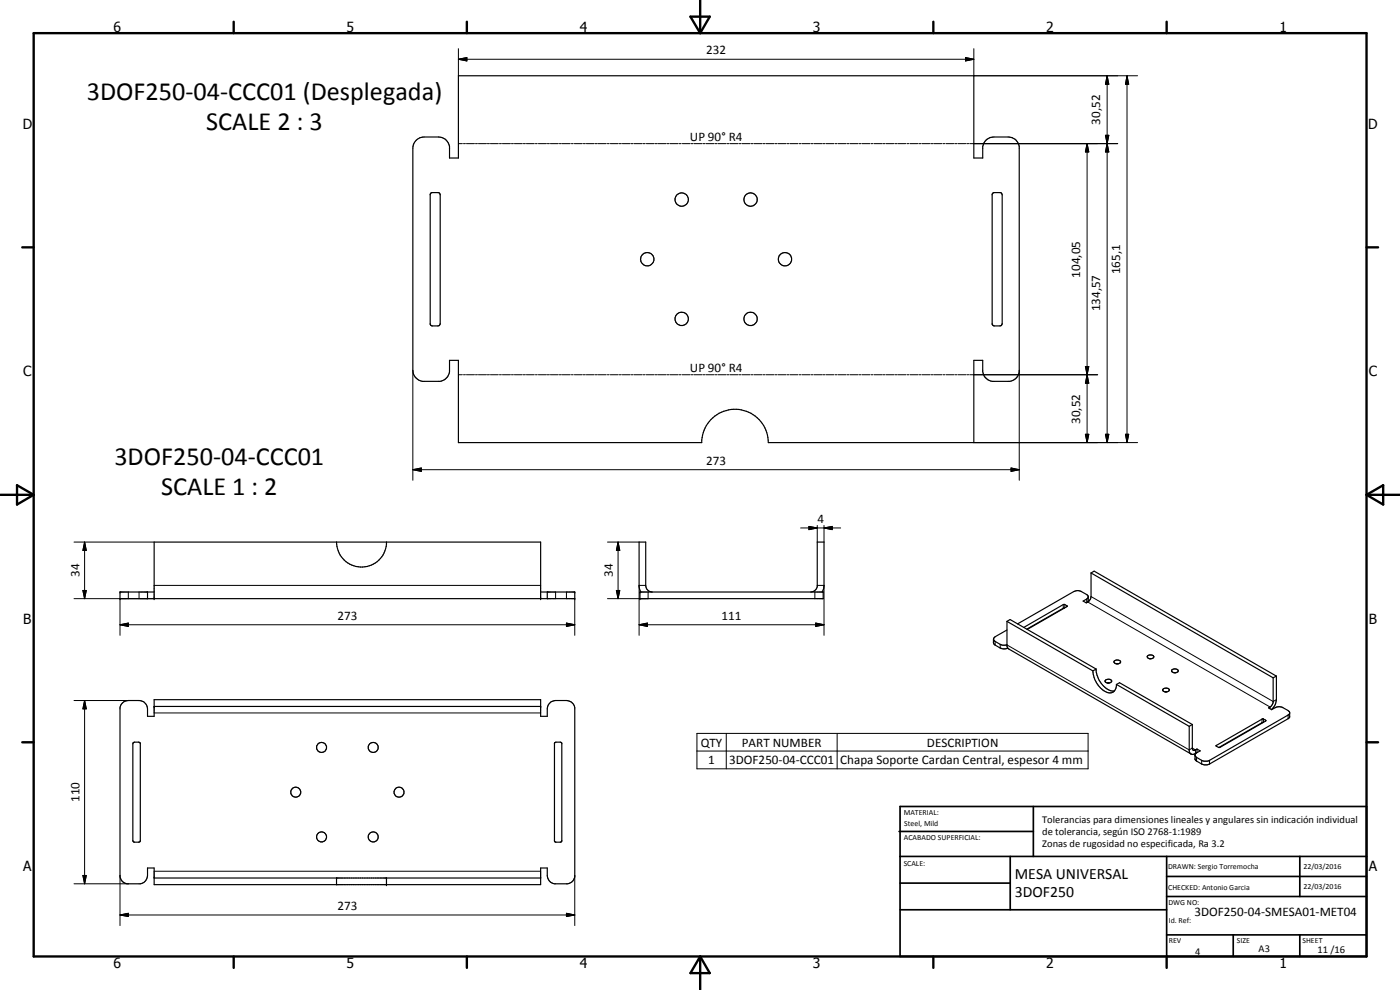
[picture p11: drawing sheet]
<svg xmlns="http://www.w3.org/2000/svg" width="420mm" height="297mm" viewBox="0 0 420 297" stroke-linecap="round" stroke-linejoin="round" font-family="sans-serif">
<g fill="none" stroke="#000" stroke-width=".35">
<path d="M137.6 22.7h154.7v24.7h2.6v-3.4a3.4 3.4 0 0 1 3.4-2.9h4.3a3.3 3.3 0 0 1 3.3 2.9v67.5a3.4 3.4 0 0 1-2.9 2.9h-5.2a3.5 3.5 0 0 1-2.9-2.9v-3.4h-2.6v24.7h-61.7a10 10 0 0 0-10-10 10 10 0 0 0-10 10h-73v-24.7h-2.7v3.4a3.4 3.4 0 0 1-2.9 2.9h-5.2a3.5 3.5 0 0 1-2.9-3.3v-66.7a3.4 3.4 0 0 1 3.3-3.3h4.4a3.3 3.3 0 0 1 3.3 2.9v3.4h2.7zM129.3 58l2.3-.2 .5 .7v38.6l-.3 .6-.4 .1h-1.7l-.6-.5v-39zM297.8 58.1l.4-.3h2.1l.5 .7v38.6l-.4 .6-.3 .1h-1.7l-.6-.5zM44.3 177.6v2M46.3 179.6v-17h116v17M46.3 177.6h-10.3v2h136.5v-2h-10.2M101 162.6a7.5 7.5 0 0 0 7.5 7.5 7.5 7.5 0 0 0 7.5-7.5M164.2 177.6v2M192.1 177.6h54.9v2h-54.9zM192.3 177.6l-.5-1.5v-13.5h2v13a2 2 0 0 0 2 2M243.3 177.6a2.07 2.07 0 0 0 2-1.6v-13.4h2v13l-.6 2M327.4 171.9v7.3a2.38 2.38 0 0 1-1.4 1.7l-.9-.6 1.4-.8 .1-.3"/>
<path d="M327.4 171.9l1-.5 54.7 31.5M327.4 171.9l54.7 31.5M298.2 191.8l.5 .6 2 1.1h1.5M302.2 186.4l.9-.5 25.9 14.8M302.2 186.4l25.8 14.9M302.2 186.4v7.4l.3 .7M302.2 189l-3.8 2.3-.3 1.5 .6 .7a4.2 4.2 0 0 0 2.9 1.2l.9-.2M302.5 194.5l55 31.7M307.2 188.3l11.9-6.9h.4l.7 .4-11.9 7M319.4 182.5l-11.2 6.3M326.2 180.8l.4-.5-.1-1.5-1.9-1.3a2.4 2.4 0 0 0-2.4 0l-16.8 9.7M334.3 198.4a1.25 1.25 0 0 1 2 .2 1.05 1.05 0 0 1-1 .6 1.05 1.05 0 0 1-1-.8z"/>
<path d="M335 199.1h.6M345 197.6h.6M345.6 197.6a.58 .58 0 0 0 .7-.6 .58 .58 0 0 0-.8-.5l-.9 .1-.3 .3 .1 .4 .7 .4M345.6 197.6l-.3 .1M36.6 211.1l.6-.5 .9-.4h3.6a2.59 2.59 0 0 1 2.6 2.5v2.2h2v-5h116v5h1.9v-2.2a2.59 2.59 0 0 1 2.5-2.5h3.3a2.57 2.57 0 0 1 2.5 2.1v50.8a2.54 2.54 0 0 1-2.2 2.1h-3.9a2.57 2.57 0 0 1-2.2-2.5v-2.3h-1.9v5h-116v-5h-2v2.3a2.57 2.57 0 0 1-2.2 2.5h-4a2.55 2.55 0 0 1-2.1-2.1v-50.8zM46.3 212h116M328 201.3a6.9 6.9 0 0 0 5.2 6.6 2.17 2.17 0 0 0 1.9-2.5M329 200.7a6.8 6.8 0 0 0 5.1 6.6h.4M329 200.7l-1 .6M332.3 204.9h.6M332.9 204.9l.6-.3a.81 .81 0 0 0-.4-.9 .81 .81 0 0 0-1 .2l-.5 .4 .2 .4 .6 .2M332.9 204.9h-.2"/>
<path d="M335.1 205.4l.9-.5 21.8 12.5M335.1 205.4l21.8 12.5M349.5 207.6l-.3-.2a.68 .68 0 0 1 .1-.8 .68 .68 0 0 1 .8-.1 .59 .59 0 0 1 .8 .4 .59 .59 0 0 1-.7 .7M349.5 207.6h.7M349.6 207.6h.7M351.7 201a1.07 1.07 0 0 1 1.9 .5 1.06 1.06 0 0 1-1.1 .4 1.06 1.06 0 0 1-.8-.8zM352.5 201.8h-.2M352.7 201.8h.2M356.9 217.9v7.4a1.18 1.18 0 0 0 .8 1.1 1.18 1.18 0 0 0 1.3-.5M357.8 217.4l-.9 .5M357.8 217.4v7.3l.4 .4 1-.4M379 216.8l-13.2 7.5"/>
<path d="M381.6 212.9l1.1-.6a2.48 2.48 0 0 1 2.4 0l1.9 1.3v1.5l-.3 .4-23.7 13.7a3.5 3.5 0 0 1-4.1-1l-.3-.4 .1-1.5 1.5-1-1-.6M382.1 203.4v7.3a2.38 2.38 0 0 1-1.4 1.7l.9 .5M383.1 202.9v7a4.1 4.1 0 0 1-1.5 3M383.1 202.9l-1 .5M387 214l-.4 .5-23.8 13.8h-1.9l-1.8-1.1-.5-.5M40 222.9l.4-.2h1.2l.5 .3v29.3l-.5 .4-1.4-.1-.3-.4zM166.4 222.9l.5-.2h1.2l.5 .3v29.3l-.5 .4h-1.2l-.5-.4zM359.2 224.7v1.1M365 223.7l13.9-8 1 .5-13.8 8h-.4zM46.3 263.4h116M101 263.4v2M116 263.4v2"/>
<circle cx="204.6" cy="59.9" r="2.02"/>
<circle cx="225.3" cy="59.9" r="2"/>
<circle cx="194.3" cy="77.8" r="2"/>
<circle cx="235.6" cy="77.8" r="2.02"/>
<circle cx="204.6" cy="95.7" r="2.02"/>
<circle cx="225.3" cy="95.7" r="2.01"/>
<circle cx="88.7" cy="237.7" r="1.49"/>
<circle cx="96.5" cy="224.2" r="1.5"/>
<circle cx="112" cy="224.2" r="1.5"/>
<circle cx="119.7" cy="237.7" r="1.5"/>
<circle cx="96.5" cy="251.1" r="1.5"/>
<circle cx="112" cy="251.1" r="1.5"/>
</g>
<g fill="none" stroke="#000" stroke-width=".3">
<path d="M137.6 17.8l2.5-.5v1zM137.6 17.8h154.7M137.6 14.6v8.1M289.8 17.3l2.5 .5-2.5 .5zM292.3 14.6v8.1h49.1M332.3 22.7l.5 2.6h-1zM332.3 22.7v110.1M338.2 22.7l.5 2.6h-.9zM338.2 22.7v110.1M137.6 43.1h1.2M139.1 43.1h.6M140 43.1h2.4"/>
<path d="M142.7 43.1h.6M143.6 43.1h2.4M146.3 43.1h.6M147.2 43.1h2.4M149.9 43.1h.6M150.8 43.1h2.4M153.5 43.1h.6M154.4 43.1h2.3M157 43.1h.7M158 43.1h2.3M160.7 43.1h.5M161.6 43.1h2.4"/>
<path d="M164.2 43.1h.7M165.2 43.1h2.3M167.8 43.1h.7M168.7 43.1h2.4M171.5 43.1h.5M172.4 43.1h2.3M175 43.1h.7M176 43.1h2.3M178.6 43.1h.7M179.5 43.1h2.4M182.3 43.1h.5M183.2 43.1h2.3"/>
<path d="M185.8 43.1h.7M186.8 43.1h2.3M189.4 43.1h.6M190.3 43.1h2.4M193 43.1h.6M194 43.1h2.3M196.6 43.1h.7M197.5 43.1h2.4M200.2 43.1h.6M201.1 43.1h2.4M203.8 43.1h.6M204.8 43.1h2.3"/>
<path d="M207.4 43.1h.6M208.3 43.1h2.4M211 43.1h.6M211.9 43.1h2.4M214.6 43.1h.6M215.5 43.1h2.4M218.2 43.1h.6M219.1 43.1h2.4M221.8 43.1h.6M222.7 43.1h2.4M225.4 43.1h.6M226.3 43.1h2.4"/>
<path d="M229 43.1h.6M229.9 43.1h2.4M232.6 43.1h.6M233.5 43.1h2.4M236.2 43.1h.6M237.1 43.1h2.4M239.8 43.1h.6M240.7 43.1h2.4M243.4 43.1h.6M244.3 43.1h2.4M247 43.1h.6M247.9 43.1h2.4"/>
<path d="M250.6 43.1h.6M251.5 43.1h2.4M254.2 43.1h.6M255.1 43.1h2.4M257.8 43.1h.6M258.7 43.1h2.4M261.4 43.1h.5M262.3 43.1h2.4M265 43.1h.6M265.9 43.1h2.4M268.6 43.1h.6M269.4 43.1h2.5"/>
<path d="M272.2 43.1h.5M273.1 43.1h2.4M275.7 43.1h.7M276.7 43.1h2.3M279.3 43.1h.7M280.2 43.1h2.4M283 43.1h.5M283.9 43.1h2.3M286.5 43.1h.7M287.5 43.1h2.3M290.1 43.1h.6M291 43.1h44.4"/>
<path d="M326.3 43.1l.5 2.5h-1.1zM326.3 43.1v89.7M331.8 40.6h1l-.5 2.5zM331.8 40.6l1 5h-1l1-5zM332.3 43.1l.5 2.5h-1zM123.9 111.1v33M137.6 112.4h1.2M139.1 112.4h.6M140 112.4h2.4M142.7 112.4h.6M143.6 112.4h2.4M146.3 112.4h.6"/>
<path d="M147.2 112.4h2.4M149.9 112.4h.6M150.8 112.4h2.4M153.5 112.4h.6M154.4 112.4h2.3M157 112.4h.7M158 112.4h2.3M160.7 112.4h.5M161.6 112.4h2.4M164.2 112.4h.7M165.2 112.4h2.3M167.8 112.4h.7"/>
<path d="M168.7 112.4h2.4M171.5 112.4h.5M172.4 112.4h2.3M175 112.4h.7M176 112.4h2.3M178.6 112.4h.7M179.5 112.4h2.4M182.3 112.4h.5M183.2 112.4h2.3M185.8 112.4h.7M186.8 112.4h2.3M189.4 112.4h.6"/>
<path d="M190.3 112.4h2.4M193 112.4h.6M194 112.4h2.3M196.6 112.4h.7M197.5 112.4h2.4M200.2 112.4h.6M201.1 112.4h2.4M203.8 112.4h.6M204.8 112.4h2.3M207.4 112.4h.6M208.3 112.4h2.4M211 112.4h.6"/>
<path d="M211.9 112.4h2.4M214.6 112.4h.6M215.5 112.4h2.4M218.2 112.4h.6M219.1 112.4h2.4M221.8 112.4h.6M222.7 112.4h2.4M225.4 112.4h.6M226.3 112.4h2.4M229 112.4h.6M229.9 112.4h2.4M232.6 112.4h.6"/>
<path d="M233.5 112.4h2.4M236.2 112.4h.6M237.1 112.4h2.4M239.8 112.4h.6M240.7 112.4h2.4M243.4 112.4h.6M244.3 112.4h2.4M247 112.4h.6M247.9 112.4h2.4M250.6 112.4h.6M251.5 112.4h2.4M254.2 112.4h.6"/>
<path d="M255.1 112.4h2.4M257.8 112.4h.6M258.7 112.4h2.4M261.4 112.4h.5M262.3 112.4h2.4M265 112.4h.6M265.9 112.4h2.4M268.6 112.4h.6M269.4 112.4h2.5M272.2 112.4h.5M273.1 112.4h2.4M275.7 112.4h.7"/>
<path d="M276.7 112.4h2.3M279.3 112.4h.7M280.2 112.4h2.4M283 112.4h.5M283.9 112.4h2.3M286.5 112.4h.7M287.5 112.4h2.3M290.1 112.4h.6M291 112.4h38.4M305.9 111.1v33M325.7 110h1.1l-.5 2.4zM326.3 112.4l.5 2.6h-1.1z"/>
<path d="M292.3 132.8h49.1M325.7 130.3h1.1l-.5 2.5zM331.8 130.3h1l-.5 2.5zM337.8 130.3h.9l-.5 2.5zM123.9 140.9l2.5-.5v1zM123.9 140.9h182M240.3 158.4h12M242.8 157.9l2.5 .5-2.5 .5zM245.3 157.6v5M247.3 158.4l2.5-.5v1zM247.3 157.6v5M303.4 140.4l2.5 .5-2.5 .5z"/>
<path d="M22.2 179.6h24.1M22.2 162.6h24.1M24.9 177.2h1l-.5 2.4zM25.4 162.6l.5 2.5h-1zM25.4 162.6v17M36 179.6v11M38.5 177.6v2M41.7 177.6v2M46.3 175.6h116M166.7 177.6v2M170 177.6v2M172.5 179.6v11"/>
<path d="M182.3 162.6h9.5M185 177.2h1l-.5 2.4zM185.5 162.6l.5 2.5h-1zM185.5 162.6v17M193.8 175.6h-2v15M194.5 177.6v2h-12.2M244.5 177.6v2M245.3 175.6h2v15M326.1 179.7v1.1M327.4 179l54.7 31.5 1-.6M36 187.5l2.5-.6v1.1zM36 187.5h136.5"/>
<path d="M170 186.9l2.5 .6-2.5 .5zM191.8 187.5l2.5-.6v1.1zM191.8 187.5h55.5M244.8 186.9l2.5 .6-2.5 .5zM298.7 192.4v1.1M300.2 193.3v1.1M302.2 193.5l54.7 31.5 .9-.5 1 .5v1.1M319.1 181.4v1.1M319.6 181.4v1M320.2 181.7v.3M326.5 180.6l54.7 31.5v.5M22.2 210.2h16.3"/>
<path d="M25.4 210.2l.5 2.5h-1zM25.4 210.2v55M46.3 213.9h116M378.7 215.8v1M379.2 215.8v.9M379.8 216.1v.3M386.6 214.5v1.1M209.2 220h117.3v10.7h-117.3zM209.2 225.3h117.3M218 220v10.7M251.2 220v10.7M359.1 227.2v1.1"/>
<path d="M360.6 228.1v1.1M363 228.1v1.1M365.1 223.6v.3M22.2 265.2h16.3M24.9 262.7h1l-.5 2.5zM36 274.5l2.5-.5v1zM36 262.7v15M36 274.5h136.5M46.3 261.4h116M170 274l2.5 .5-2.5 .5zM172.5 262.7v15"/>
</g>
<g fill="#000">
<circle cx="36" cy="179.6" r=".18"/>
<circle cx="36" cy="177.6" r=".18"/>
<circle cx="46.3" cy="179.6" r=".18"/>
<circle cx="162.3" cy="179.6" r=".18"/>
<circle cx="172.5" cy="177.6" r=".18"/>
<circle cx="172.5" cy="179.6" r=".18"/>
<circle cx="192.1" cy="177.6" r=".18"/>
<circle cx="192.1" cy="179.6" r=".18"/>
<circle cx="46.3" cy="212" r=".18"/>
<circle cx="162.3" cy="212" r=".18"/>
<circle cx="116" cy="265.4" r=".18"/>
<circle cx="116" cy="263.4" r=".18"/>
</g>
<g fill="none" stroke="#000" stroke-width=".71">
<path d="M10.1 9.9h400v277.1h-400zM70.1 6.5v3.4M140.1 6.5v3.4M207.2 5h5.8l-2.9 4.9zM210.1 0v9.9M280.1 6.5v3.4M350.1 6.5v3.4M6.7 74.2h3.4M410.1 74.2h3.5M.1 148.5h10M5.1 145.6l5 2.9-5 2.9zM410.1 148.5h10"/>
<path d="M410.1 148.5l5-2.9v5.8zM6.7 222.7h3.4M410.1 222.7h3.5M70.1 287v3.4M140.1 287v3.4M210.1 287v10M210.1 287l2.9 5h-5.8zM280.1 287v3.4M350.1 287v3.4"/>
</g>
<g fill="none" stroke="#000" stroke-width=".51">
<path d="M269.8 249.5h40.3M270.1 242h140v45h-140zM270.1 257h140M303.2 257v16M310.1 242v15M350.1 257v30M390.1 257v12M270.1 265h33.1M270.1 273h80M350.1 269h60M350.1 263h60M350.1 280.5h60"/>
<path d="M370.1 280.5v6.5M390.1 280.5v6.5"/>
</g>
<g fill="#000">
<path d="M137.6 17.8l2.5-.5v1zM289.8 17.3l2.5 .5-2.5 .5zM332.3 22.7l.5 2.6h-1zM338.2 22.7l.5 2.6h-.9zM326.3 43.1l.5 2.5h-1.1zM331.8 40.6h1l-.5 2.5zM332.3 43.1l.5 2.5h-1zM325.7 110h1.1l-.5 2.4zM326.3 112.4l.5 2.6h-1.1zM325.7 130.3h1.1l-.5 2.5zM331.8 130.3h1l-.5 2.5zM337.8 130.3h.9l-.5 2.5z"/>
<path d="M123.9 140.9l2.5-.5v1zM242.8 157.9l2.5 .5-2.5 .5zM247.3 158.4l2.5-.5v1zM303.4 140.4l2.5 .5-2.5 .5zM24.9 177.2h1l-.5 2.4zM25.4 162.6l.5 2.5h-1zM185 177.2h1l-.5 2.4zM185.5 162.6l.5 2.5h-1zM36 187.5l2.5-.6v1.1zM170 186.9l2.5 .6-2.5 .5zM191.8 187.5l2.5-.6v1.1zM244.8 186.9l2.5 .6-2.5 .5z"/>
<path d="M25.4 210.2l.5 2.5h-1zM24.9 262.7h1l-.5 2.5zM36 274.5l2.5-.5v1zM170 274l2.5 .5-2.5 .5z"/>
</g>
<g font-size="7.9">
<text x="26" y="30.1">3DOF250-04-CCC01 (Desplegada)</text>
<text x="61.9" y="39.1">SCALE 2 : 3</text>
<text x="34.3" y="139.4">3DOF250-04-CCC01</text>
<text x="48.3" y="148.4">SCALE 1 : 2</text>
</g>
<g font-size="4.7">
<text x="304.6" y="263.8">MESA UNIVERSAL</text>
<text x="304.6" y="269.2">3DOF250</text>
</g>
<g font-size="4.2">
<text x="34" y="9.6">6</text>
<text x="104" y="9.6">5</text>
<text x="174" y="9.6">4</text>
<text x="244" y="9.6">3</text>
<text x="314" y="9.6">2</text>
<text x="384" y="9.6">1</text>
<text x="6.8" y="38.7">D</text>
<text x="410.6" y="38.7">D</text>
<text x="7" y="112.9">C</text>
<text x="410.8" y="112.9">C</text>
<text x="7" y="187.1">B</text>
<text x="410.8" y="187.1">B</text>
<text x="7" y="261.4">A</text>
<text x="410.8" y="261.4">A</text>
<text x="34" y="290.4">6</text>
<text x="104" y="290.4">5</text>
<text x="174" y="290.4">4</text>
<text x="244" y="290.4">3</text>
<text x="314" y="290.4">2</text>
<text x="384" y="290.4">1</text>
</g>
<g font-size="3.9">
<text x="211.9" y="16.2">232</text>
<text x="330.2" y="37.4" transform="rotate(-90 330.2 37.4)">30,52</text>
<text x="207" y="42.3">UP 90° R4</text>
<text x="324.2" y="83.3" transform="rotate(-90 324.2 83.3)">104,05</text>
<text x="336.2" y="82.3" transform="rotate(-90 336.2 82.3)">165,1</text>
<text x="330.2" y="93.4" transform="rotate(-90 330.2 93.4)">134,57</text>
<text x="207" y="111.7">UP 90° R4</text>
<text x="324.2" y="127.2" transform="rotate(-90 324.2 127.2)">30,52</text>
<text x="211.9" y="139.4">273</text>
<text x="245.3" y="156.9">4</text>
<text x="23.9" y="173.1" transform="rotate(-90 23.9 173.1)">34</text>
<text x="184" y="173.1" transform="rotate(-90 184 173.1)">34</text>
<text x="101.3" y="185.9">273</text>
<text x="216.5" y="185.9">111</text>
<text x="210.3" y="224">QTY</text>
<text x="222.6" y="224">PART NUMBER</text>
<text x="278.2" y="224">DESCRIPTION</text>
<text x="212.5" y="229.3">1</text>
<text x="218.8" y="229.3">3DOF250-04-CCC01</text>
<text x="252.2" y="229.4">Chapa Soporte Cardan Central, espesor 4 mm</text>
<text x="23.9" y="240.7" transform="rotate(-90 23.9 240.7)">110</text>
<text x="101.3" y="273">273</text>
<text x="358.5" y="275">3DOF250-04-SMESA01-MET04</text>
</g>
<g font-size="3.1">
<text x="312.7" y="246.8">Tolerancias para dimensiones lineales y angulares sin indicación individual</text>
<text x="312.7" y="250.4">de tolerancia, según ISO 2768-1:1989</text>
<text x="312.7" y="254">Zonas de rugosidad no especificada, Ra 3.2</text>
<text x="358.7" y="286.4">4</text>
<text x="377.7" y="285.6">A3</text>
<text x="395.4" y="285.9">11 /16</text>
</g>
<g font-size="2.4">
<text x="271.2" y="244.4">MATERIAL:</text>
<text x="271.3" y="252">ACABADO SUPERFICIAL:</text>
<text x="271.4" y="247.9">Steel, Mild</text>
<text x="271.2" y="259.7">SCALE:</text>
<text x="350.6" y="260.8">DRAWN: Sergio Torremocha</text>
<text x="391.2" y="260.6">22/03/2016</text>
<text x="350.6" y="267">CHECKED: Antonio Garcia</text>
<text x="391.2" y="266.7">22/03/2016</text>
<text x="350.6" y="271.4">DWG NO:</text>
<text x="350.8" y="276.9">Id. Ref:</text>
<text x="350.8" y="282.8">REV</text>
<text x="371.2" y="282.9">SIZE</text>
<text x="390.9" y="282.9">SHEET</text>
</g>
</svg>
